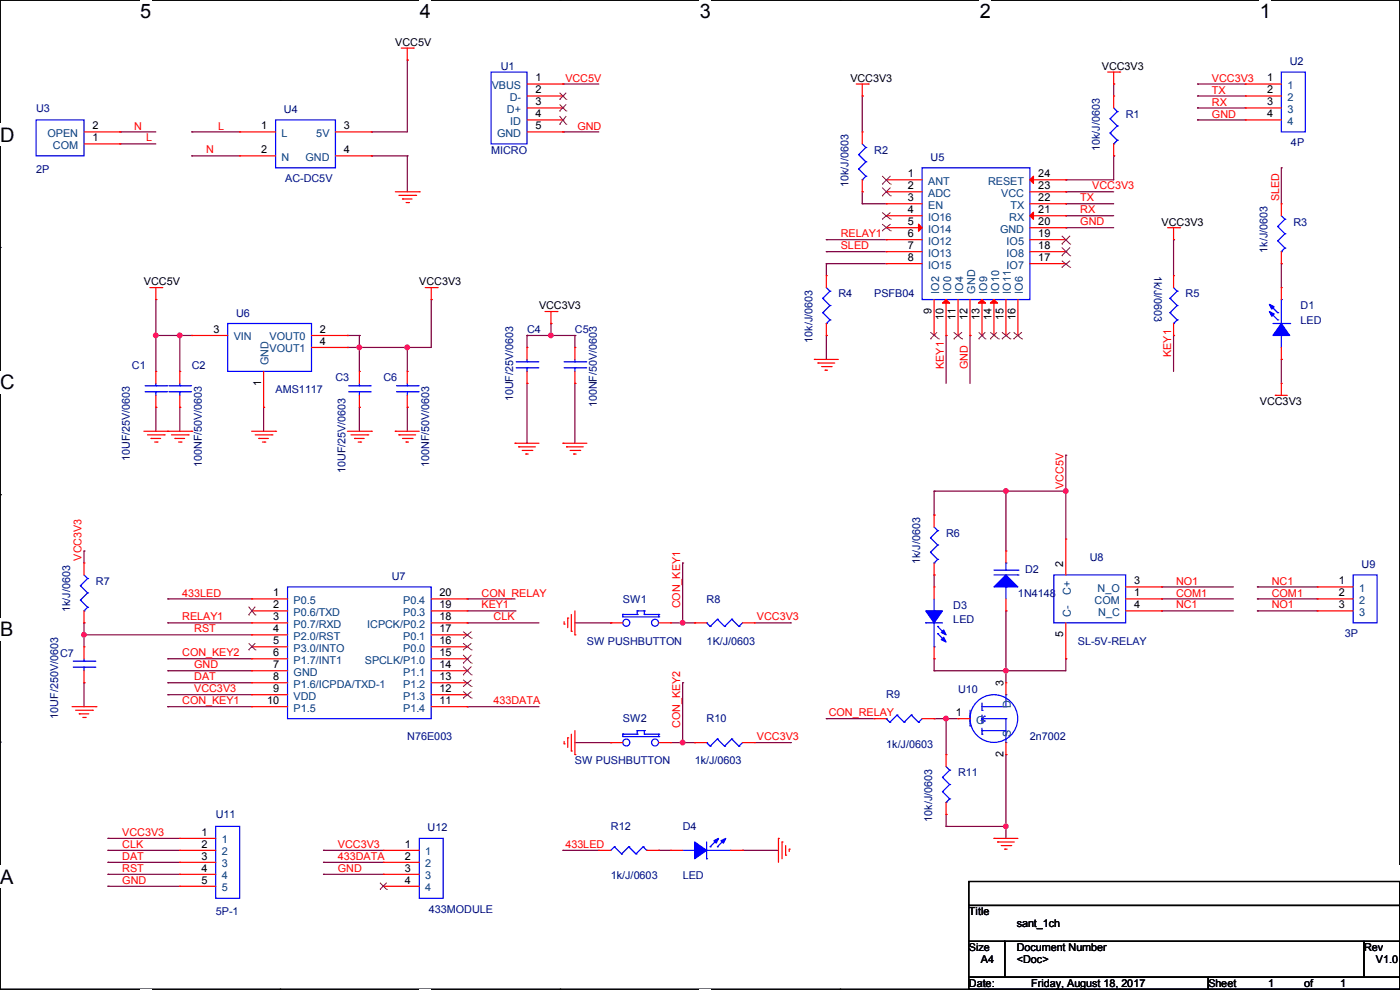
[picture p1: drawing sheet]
<svg xmlns="http://www.w3.org/2000/svg" width="297mm" height="210mm" viewBox="0 0 297 210" stroke-linecap="round" stroke-linejoin="round" font-family="sans-serif">
<path d="M0 0h297v209.8h-297z" fill="none" stroke="#000" stroke-width=".25"/>
<g fill="#fff">
<path d="M29.7 0h2.4v4.8h-2.4z"/>
<path d="M29.7 209.8h2.4v.2h-2.4z"/>
</g>
<path d="M59.4 0h.1M59.4 209.8h.1" fill="none" stroke="#000" stroke-width=".25"/>
<g fill="#fff">
<path d="M89.1 0h2.3v4.8h-2.3z"/>
<path d="M89.1 209.8h2.3v.2h-2.3z"/>
</g>
<path d="M118.8 0h.1M118.8 209.8h.1" fill="none" stroke="#000" stroke-width=".25"/>
<g fill="#fff">
<path d="M148.5 0h2.3v4.8h-2.3z"/>
<path d="M148.5 209.8h2.3v.2h-2.3z"/>
</g>
<path d="M178.2 0h.1M178.2 209.8h.1" fill="none" stroke="#000" stroke-width=".25"/>
<g fill="#fff">
<path d="M207.9 0h2.3v4.8h-2.3z"/>
<path d="M207.9 209.8h2.3v.2h-2.3z"/>
</g>
<path d="M237.6 0h.1M237.6 209.8h.1" fill="none" stroke="#000" stroke-width=".25"/>
<g fill="#fff">
<path d="M267.3 0h2.3v4.8h-2.3z"/>
<path d="M267.3 209.8h2.3v.2h-2.3z"/>
<path d="M0 26.2h3.1v4.8h-3.1z"/>
<path d="M0 78.7h3.1v4.7h-3.1z"/>
</g>
<path d="M0 52.5h.1M297 52.5h.1" fill="none" stroke="#000" stroke-width=".25"/>
<path d="M0 131.1h2.9v4.8h-2.9z" fill="#fff"/>
<path d="M0 104.9h.1M297 104.9h.1" fill="none" stroke="#000" stroke-width=".25"/>
<g fill="#fff">
<path d="M0 183.6h2.9v4.7h-2.9z"/>
<path d="M296.9 183.6h.1v4.7h-.1z"/>
</g>
<path d="M0 157.4h.1M297 157.4h.1M205.5 187h91.5v5.1h-91.5zM205.5 192.1h91.5v7.6h-91.5zM205.5 199.7h7.6v7.6h-7.6zM213.1 199.7h76.2v7.6h-76.2zM289.3 199.7h7.7v7.6h-7.7zM205.5 207.3h50.8v2.5h-50.8zM256.3 207.3h40.7v2.5h-40.7z" fill="none" stroke="#000" stroke-width=".25"/>
<g fill="none" stroke="#800040" stroke-width=".25">
<path d="M86.4 12.7h.1M86.4 12.7v15.3h-7.6M119.4 17.8h.1M119.4 17.8h7.6M236.3 17.8h.1M236.3 17.8v2.6M254 17.8h.1M254 17.8h10.2M25.4 30.5h.1M25.4 28h.1M25.4 30.5h7.7M25.4 28h7.7"/>
<path d="M40.7 33.1h.1M40.7 28h.1M40.7 28h10.1M40.7 33.1h10.1M78.8 33.1h.1M78.8 28h.1M78.8 33.1h7.6M86.4 33.1h.1M86.4 33.1v7.6M119.4 28h.1M119.4 28h7.6M182.9 20.4h.1"/>
<path d="M182.9 20.4v7.6M226.1 38.1h.1M236.3 33.1h.1M236.3 33.1v5h-10.2M254 20.4h.1M254 25.4h.1M254 22.9h.1M254 20.4h10.2M254 25.4h10.2M254 22.9h10.2M271.8 35.6h.1M271.8 35.6v7.6"/>
<path d="M175.3 50.8h.1M175.3 53.4h.1M175.3 55.9h.1M175.3 50.8h12.7M175.3 53.4h12.7M175.3 55.9h12.7M175.3 55.9v2.6M182.9 40.7h.1M182.9 43.2h.1M182.9 43.2h5.1M182.9 40.7v2.5M226.1 45.8h.1"/>
<path d="M226.1 48.3h.1M226.1 40.7h.1M226.1 43.2h.1M226.1 45.8h10.2M226.1 48.3h10.2M226.1 40.7h10.2M226.1 43.2h10.2M249 50.8h.1M249 50.8v7.7M271.8 55.9h.1M271.8 55.9v5.1M33.1 63.5h.1"/>
<path d="M33.1 71.2h.1M33.1 71.2h7.6M33.1 63.5v15.3M38.1 71.2h.1M38.1 71.2v7.6M73.7 73.7h.1M73.7 71.2h.1M73.7 71.2h2.5M76.2 73.7h.1M76.2 71.2h.1M76.2 71.2v7.6M86.4 73.7h.1"/>
<path d="M86.4 73.7v5.1M91.5 63.5h.1M91.5 63.5v10.2h-17.8M111.8 71.2h.1M111.8 71.2h10.2M111.8 71.2v2.5M116.9 68.6h.1M116.9 71.2h.1M116.9 68.6v2.6M122 71.2h.1M122 71.2v2.5M175.3 71.2h.1"/>
<path d="M175.3 71.2v5M200.7 71.2h.1M200.7 71.2v10.1M205.8 71.2h.1M205.8 71.2v10.1M249 71.2h.1M249 71.2v7.6M271.8 76.2h.1M271.8 76.2v5.1M33.1 86.4h.1M33.1 86.4v5.1M38.1 86.4h.1"/>
<path d="M38.1 86.4v5.1M55.9 86.4h.1M55.9 86.4v5.1M76.2 86.4h.1M76.2 86.4v5.1M86.4 86.4h.1M86.4 86.4v5.1M111.8 81.3h.1M111.8 81.3v12.7M122 81.3h.1M122 81.3v12.7M226.1 96.6h.1"/>
<path d="M226.1 96.6v17.7M17.8 116.9h.1M17.8 116.9v2.5M144.8 119.4h.1M144.8 119.4v12.7M198.2 104.2h.1M198.2 109.3h.1M198.2 104.2h27.9M198.2 104.2v5.1M213.4 104.2h.1M213.4 104.2v12.7M226.1 104.2h.1"/>
<path d="M17.8 132.1h.1M17.8 134.7h.1M17.8 132.1v5.1M17.8 134.7h35.6M35.6 139.7h.1M35.6 127h.1M35.6 132.1h.1M35.6 127h17.8M35.6 139.7h17.8M35.6 132.1h17.8M99.1 127h.1M99.1 132.1h.1"/>
<path d="M99.1 127h10.2M99.1 132.1h15.2M99.1 129.6h10.2M109.3 129.6h.1M122 132.1h7.6M129.6 132.1h.1M142.3 132.1h5.1M144.8 132.1h.1M147.4 132.1h.1M160.1 132.1h7.6M167.7 132.1h.1M198.2 139.7h.1"/>
<path d="M198.2 122h.1M198.2 122v2.5M198.2 139.7v2.6M213.4 129.6h.1M213.4 129.6v15.2M226.1 139.7h.1M226.1 139.7v2.6h-27.9M246.4 127h.1M246.4 124.5h.1M246.4 129.6h.1M246.4 127h15.3M246.4 124.5h15.3"/>
<path d="M246.4 129.6h15.3M266.7 127h.1M266.7 124.5h.1M266.7 129.6h.1M266.7 127h12.7M266.7 124.5h12.7M266.7 129.6h12.7M17.8 144.8h.1M17.8 144.8v5.1M35.6 147.4h.1M35.6 144.8h.1M35.6 142.3h.1"/>
<path d="M35.6 149.9h.1M35.6 147.4h17.8M35.6 144.8h17.8M35.6 142.3h17.8M35.6 149.9h17.8M99.1 149.9h.1M99.1 149.9h15.2M122 157.5h7.6M129.6 157.5h.1M142.3 157.5h5.1M144.8 157.5h.1M144.8 144.8h.1"/>
<path d="M144.8 144.8v12.7M147.4 157.5h.1M160.1 157.5h7.6M167.7 157.5h.1M175.3 152.4h.1M175.3 152.4h10.2M198.2 152.4h.1M198.2 142.3h.1M198.2 152.4h5M200.7 152.4h.1M200.7 152.4v7.7M213.4 142.3h.1"/>
<path d="M22.9 177.8h.1M22.9 177.8h15.2M200.7 172.8h.1M200.7 175.3h.1M200.7 172.8v2.5M200.7 175.3h12.7M213.4 175.3h.1M213.4 160.1h.1M213.4 160.1v17.7M22.9 185.5h.1M22.9 182.9h.1M22.9 180.4h.1"/>
<path d="M22.9 188h.1M22.9 182.9h15.2M22.9 180.4h15.2M22.9 185.5h15.2M22.9 188h15.2M68.6 182.9h.1M68.6 180.4h.1M68.6 185.5h.1M68.6 182.9h12.7M68.6 180.4h12.7M68.6 185.5h12.7M119.4 180.4h.1"/>
<path d="M119.4 180.4h7.6M139.7 180.4h.1M139.7 180.4h2.6M157.5 180.4h.1M157.5 180.4h7.6"/>
</g>
<g fill="#f0f" stroke="#f0f" stroke-width=".25">
<circle cx="17.8" cy="134.6" r=".49"/>
<circle cx="144.8" cy="132.1" r=".49"/>
<circle cx="144.8" cy="157.5" r=".49"/>
<circle cx="226.1" cy="104.2" r=".49"/>
<circle cx="213.4" cy="142.3" r=".49"/>
<circle cx="213.4" cy="175.3" r=".49"/>
<circle cx="200.7" cy="152.4" r=".49"/>
<circle cx="213.4" cy="104.2" r=".49"/>
<circle cx="38.1" cy="71.1" r=".49"/>
<circle cx="33" cy="71.1" r=".49"/>
<circle cx="86.4" cy="73.7" r=".49"/>
<circle cx="116.9" cy="71.1" r=".49"/>
<circle cx="76.2" cy="73.7" r=".49"/>
</g>
<g fill="none" stroke="#f00" stroke-width=".25">
<path d="M85.1 10.2h2.6M86.4 12.7h.1M86.4 10.2v2.5M87.7 10.2h.1M111.8 17.8h7.6M119.4 17.8h.1M181.7 17.8h2.5M182.9 17.8v2.6M184.2 17.8h.1M235 15.3h2.5M236.3 17.8h.1M236.3 15.3v2.5"/>
<path d="M237.5 15.3h.1M264.2 17.8h.1M264.2 17.8h7.6M17.8 28h7.6M17.8 30.5h7.6M25.4 30.5h.1M25.4 28h.1M50.8 28h.1M50.8 33.1h.1M50.8 28h7.7M50.8 33.1h7.7M71.2 28h7.6"/>
<path d="M71.2 33.1h7.6M78.8 28h.1M78.8 33.1h.1M111.8 28h7.6M111.8 20.4h7.6M111.8 22.9h7.6M111.8 25.4h7.6M119.4 20.4h.1M119.4 22.9h.1M119.4 25.4h.1M119.4 28h.1M182.9 20.4h.1"/>
<path d="M182.9 28h.1M182.9 28v2.5M182.9 38.1v2.6M188 38.1h.1M188 38.1h7.6M218.5 38.1h7.6M226.1 38.1h.1M236.3 20.4h.1M236.3 33.1h.1M236.3 20.4v2.5M236.3 30.5v2.6M264.2 20.4h.1"/>
<path d="M264.2 22.9h.1M264.2 25.4h.1M264.2 20.4h7.6M264.2 22.9h7.6M264.2 25.4h7.6M83.9 40.7h5M84.6 41.4h3.6M85.4 42.2h.1M85.4 42.2h2M86.1 43h.6M86.7 43h.1M88.2 41.4h.1"/>
<path d="M88.9 40.7h.1M175.3 58.5h.1M175.3 58.5v2.5M182.9 40.7h.1M188 40.7h.1M188 43.2h.1M188 45.8h.1M188 48.3h.1M188 50.8h.1M188 53.4h.1M188 55.9h.1M188 48.3h7.6"/>
<path d="M188 40.7h7.6M188 43.2h7.6M188 45.8h7.6M188 50.8h7.6M188 53.4h7.6M188 55.9h7.6M218.5 48.3h7.6M218.5 40.7h7.6M218.5 43.2h7.6M218.5 45.8h7.6M218.5 50.8h7.6M218.5 53.4h7.6"/>
<path d="M218.5 55.9h7.6M226.1 40.7h.1M226.1 43.2h.1M226.1 45.8h.1M226.1 48.3h.1M226.1 50.8h.1M226.1 53.4h.1M226.1 55.9h.1M247.7 48.3h2.5M249 50.8h.1M249 58.5h.1M249 48.3v2.5"/>
<path d="M249 58.5v2.5M250.2 48.3h.1M271.8 43.2h.1M271.8 55.9h.1M271.8 43.2v2.6M271.8 53.4v2.5M31.8 61h2.5M33.1 63.5h.1M33.1 78.8h.1M33.1 61v2.5M33.1 78.8v2.5M34.3 61h.1"/>
<path d="M38.1 78.8h.1M38.1 78.8v2.5M40.7 71.2h.1M40.7 71.2h7.6M55.9 78.8v7.6M66.1 71.2h7.6M66.1 73.7h7.6M73.7 71.2h.1M73.7 73.7h.1M76.2 78.8h.1M76.2 78.8v2.5M86.4 78.8h.1"/>
<path d="M86.4 78.8v2.5M90.2 61h2.6M91.5 63.5h.1M91.5 61v2.5M92.8 61h.1M111.8 73.7h.1M111.8 73.7v2.5M111.8 78.8v2.5M115.6 66.1h2.6M116.9 68.6h.1M116.9 66.1v2.5M118.2 66.1h.1"/>
<path d="M122 73.7h.1M122 73.7v2.5M122 78.8v2.5M172.8 76.2h.1M172.8 76.2h5M173.5 77h.1M173.5 77h3.6M174.3 77.8h2M175 78.5h.1M175 78.5h.6M175.3 71.2h.1M175.3 68.6v2.6"/>
<path d="M176.3 77.8h.1M198.2 71.2h.1M198.2 63.5v7.7M200.7 71.2h.1M200.7 63.5v7.7M203.2 71.2h.1M203.2 63.5v7.7M205.8 71.2h.1M205.8 63.5v7.7M208.3 71.2h.1M208.3 63.5v7.7M210.9 71.2h.1"/>
<path d="M210.9 63.5v7.7M213.4 71.2h.1M213.4 63.5v7.7M215.9 71.2h.1M215.9 63.5v7.7M249 71.2h.1M249 68.6v2.6M271.8 76.2h.1M271.8 61h.1M271.8 61v2.5M271.8 73.7v2.5M30.5 91.5h10.2"/>
<path d="M31.3 92.2h3.5M32 93h.1M32 93h2.1M32.8 93.8h.5M33.1 86.4h.1M33.1 83.9v2.5M33.3 93.8h.1M34.8 92.2h.1M35.6 91.5h.1M36.4 92.2h3.5M37.1 93h.1M37.1 93h2.1"/>
<path d="M37.9 93.8h.5M38.1 86.4h.1M38.1 83.9v2.5M38.4 93.8h.1M39.9 92.2h.1M40.7 91.5h.1M53.4 91.5h5.1M54.1 92.2h3.6M54.9 93h.1M54.9 93h2M55.7 93.8h.5M55.9 86.4h.1"/>
<path d="M56.2 93.8h.1M57.7 92.2h.1M58.5 91.5h.1M73.7 91.5h5.1M74.5 92.2h3.5M75.2 93h.1M75.2 93h2.1M76 93.8h.5M76.2 86.4h.1M76.2 83.9v2.5M76.5 93.8h.1M78 92.2h.1"/>
<path d="M78.8 91.5h.1M83.9 91.5h.1M83.9 91.5h5M84.6 92.2h.1M84.6 92.2h3.6M85.4 93h2M86.1 93.8h.1M86.1 93.8h.6M86.4 86.4h.1M86.4 83.9v2.5M87.4 93h.1M109.3 94h.1"/>
<path d="M109.3 94h5M110 94.8h.1M110 94.8h3.6M110.8 95.5h2M111.5 96.3h.1M111.5 96.3h.6M111.8 81.3h.1M112.8 95.5h.1M119.4 94h.1M119.4 94h5.1M120.2 94.8h.1M120.2 94.8h3.5"/>
<path d="M120.9 95.5h2.1M121.7 96.3h.1M121.7 96.3h.5M122 81.3h.1M123 95.5h.1M270.6 83.9h.1M270.6 83.9h2.5M271.8 81.3h.1M271.8 81.3v2.6M17.8 119.4h.1M17.8 119.4v2.6M198.2 109.3h.1"/>
<path d="M198.2 109.3v2.5M198.2 119.4v2.6M213.4 116.9h.1M213.4 116.9v2.5M226.1 114.3h.1M226.1 114.3v7.7M17.8 132.1h.1M17.8 137.2h.1M17.8 129.6v2.5M17.8 137.2v2.5M53.4 127h.1M53.4 129.6h.1"/>
<path d="M53.4 132.1h.1M53.4 134.7h.1M53.4 137.2h.1M53.4 139.7h.1M53.4 132.1h7.6M53.4 127h7.6M53.4 129.6h7.6M53.4 134.7h7.6M53.4 137.2h7.6M53.4 139.7h7.6M91.5 132.1h7.6M91.5 127h7.6"/>
<path d="M91.5 129.6h7.6M91.5 134.7h7.6M91.5 137.2h7.6M91.5 139.7h7.6M99.1 127h.1M99.1 129.6h.1M99.1 132.1h.1M99.1 134.7h.1M99.1 137.2h.1M99.1 139.7h.1M119.7 132.4h.1M119.7 131.9v.5"/>
<path d="M120.4 131.1h.1M120.4 131.1v2M121.2 133.9h.1M121.2 130.3v3.6M122 134.7h.1M122 129.6v5.1M129.6 132.1h.1M129.6 132.1h2.5M139.7 132.1h2.6M142.3 132.1h.1M147.4 132.1h.1M147.4 132.1h2.5"/>
<path d="M157.5 132.1h2.6M160.1 132.1h.1M198.2 124.5h.1M198.2 139.7h.1M198.2 122h.1M198.2 124.5v2.5M198.2 137.2v2.5M213.4 129.6h.1M213.4 127v2.6M226.1 139.7h.1M226.1 132.1v7.6M238.8 124.5h7.6"/>
<path d="M238.8 127h7.6M238.8 129.6h7.6M246.4 124.5h.1M246.4 127h.1M246.4 129.6h.1M279.4 124.5h.1M279.4 127h.1M279.4 129.6h.1M279.4 124.5h7.7M279.4 127h7.7M279.4 129.6h7.7M15.3 149.9h5.1"/>
<path d="M16 150.7h3.6M16.8 151.4h.1M16.8 151.4h2M17.6 152.2h.5M17.8 144.8h.1M17.8 142.3v2.5M18.1 152.2h.1M19.6 150.7h.1M20.4 149.9h.1M53.4 142.3h.1M53.4 144.8h.1M53.4 147.4h.1"/>
<path d="M53.4 149.9h.1M53.4 149.9h7.6M53.4 142.3h7.6M53.4 144.8h7.6M53.4 147.4h7.6M91.5 149.9h7.6M91.5 142.3h7.6M91.5 144.8h7.6M91.5 147.4h7.6M99.1 142.3h.1M99.1 144.8h.1M99.1 147.4h.1"/>
<path d="M99.1 149.9h.1M119.7 157.8h.1M119.7 157.3v.5M120.4 156.5h.1M120.4 156.5v2M121.2 159.3h.1M121.2 155.7v3.6M122 155v5.1M129.6 157.5h.1M129.6 157.5h2.5M139.7 157.5h2.6M142.3 157.5h.1"/>
<path d="M147.4 157.5h.1M147.4 157.5h2.5M157.5 157.5h2.6M160.1 157.5h.1M185.5 152.4h.1M185.5 152.4h2.5M195.6 152.4h2.6M198.2 152.4h.1M203.2 152.4h.1M203.2 152.4h2.6M213.4 144.8h.1M213.4 144.8v2.6"/>
<path d="M213.4 157.5v2.6M38.1 177.8h.1M38.1 177.8h7.7M122 160.1h.1M165.1 177.8h.1M165.1 177.8v5.1M165.9 178.6h.1M165.9 178.6v3.6M166.7 179.4v2M200.7 160.1h.1M200.7 172.8h.1M200.7 160.1v2.5"/>
<path d="M200.7 170.2v2.6M210.9 177.8h.1M210.9 177.8h5M211.6 178.6h.1M211.6 178.6h3.6M212.4 179.4h2M213.4 160.1h.1M214.4 179.4h.1M38.1 180.4h.1M38.1 182.9h.1M38.1 185.5h.1M38.1 188h.1"/>
<path d="M38.1 180.4h7.7M38.1 182.9h7.7M38.1 185.5h7.7M38.1 188h7.7M81.3 180.4h.1M81.3 182.9h.1M81.3 185.5h.1M81.3 188h.1M81.3 180.4h7.6M81.3 182.9h7.6M81.3 185.5h7.6M81.3 188h7.6"/>
<path d="M127 180.4h.1M127 180.4h2.6M137.2 180.4h2.5M139.7 180.4h.1M142.3 180.4h.1M142.3 180.4h2.5M155 180.4h2.5M157.5 180.4h.1M166.7 181.4h.1M167.4 180.1h.1M167.4 180.1v.5M213.1 180.1h.1"/>
<path d="M213.1 180.1h.6"/>
</g>
<g fill="none" stroke="#00f" stroke-width=".25">
<path d="M104.2 15.3h7.6v15.2h-7.6zM271.8 15.3h5.1v12.7h-5.1zM7.7 25.4h10.1v7.7h-10.1zM58.5 25.4h12.7v10.2h-12.7zM182.2 32.8h.1M182.2 35.9h.1M182.2 32.8l1.5 1.5M182.2 35.9l1.5 1.5M182.9 38.1h.1M182.9 30.5l.8 .8M183.7 31.3h.1M183.7 34.3h.1"/>
<path d="M183.7 37.4h.1M183.7 31.3l-1.5 1.5M183.7 34.3l-1.5 1.6M183.7 37.4l-.8 .7M195.6 35.6h22.9v27.9h-22.9zM235.5 25.2h.1M235.5 28.2h.1M235.5 25.2l1.5 1.5M235.5 28.2l1.5 1.6M236.3 30.5h.1M236.3 22.9l.7 .8M237 23.7h.1"/>
<path d="M237 26.7h.1M237 29.8h.1M237 23.7l-1.5 1.5M237 26.7l-1.5 1.5M237 29.8l-.7 .7M271.1 48h.1M271.1 51.1h.1M271.1 48l1.5 1.6M271.1 51.1l1.5 1.5M271.8 53.4h.1M271.8 45.8l.8 .7M272.6 46.5h.1"/>
<path d="M272.6 49.6h.1M272.6 52.6h.1M272.6 46.5l-1.5 1.5M272.6 49.6l-1.5 1.5M272.6 52.6l-.8 .8M48.3 68.6h17.8v10.2h-17.8zM109.5 78h4.6M109.5 76.8h4.6M111.8 76.8h.1M111.8 78h.1M111.8 76.2v.6M111.8 78v.8"/>
<path d="M114.1 78h.1M114.1 76.8h.1M119.7 78h4.5M119.7 76.8h4.5M122 76.8h.1M122 78h.1M122 76.2v.6M122 78v.8M124.2 78h.1M124.2 76.8h.1M174.5 63.3h.1M174.5 66.3h.1"/>
<path d="M174.5 63.3l1.6 1.5M174.5 66.3l1.6 1.6M175.3 68.6h.1M175.3 61l.8 .8M176.1 61.8h.1M176.1 64.8h.1M176.1 67.9h.1M176.1 61.8l-1.6 1.5M176.1 64.8l-1.6 1.5M176.1 67.9l-.8 .7M248.2 63.3h.1M248.2 66.3h.1"/>
<path d="M248.2 63.3l1.5 1.5M248.2 66.3l1.5 1.6M249 68.6h.1M249 61l.7 .8M249.7 61.8h.1M249.7 64.8h.1M249.7 67.9h.1M249.7 61.8l-1.5 1.5M249.7 64.8l-1.5 1.5M249.7 67.9l-.7 .7M269.5 66.3l1.6 1.6M269.5 64.8l1.6 1.5"/>
<path d="M270 68.6h3.6M271.1 67.9h.1M271.1 66.3h.1M271.8 71.2h.1M271.8 63.5h.1M271.8 63.5v5.1M271.8 71.2v2.5M273.6 68.6h.1M30.8 83.1h4.5M30.8 81.8h4.5M33.1 81.8h.1M33.1 83.1h.1"/>
<path d="M33.1 81.3v.5M33.1 83.1v.8M35.3 83.1h.1M35.3 81.8h.1M35.9 83.1h4.5M35.9 81.8h4.5M38.1 81.8h.1M38.1 83.1h.1M38.1 81.3v.5M38.1 83.1v.8M40.4 83.1h.1M40.4 81.8h.1"/>
<path d="M74 83.1h4.5M74 81.8h4.5M76.2 81.8h.1M76.2 83.1h.1M76.2 81.3v.5M76.2 83.1v.8M78.5 83.1h.1M78.5 81.8h.1M84.1 83.1h4.6M84.1 81.8h4.6M86.4 81.8h.1M86.4 83.1h.1"/>
<path d="M86.4 81.3v.5M86.4 83.1v.8M88.7 83.1h.1M88.7 81.8h.1M197.4 114.1h.1M197.4 117.1h.1M197.4 114.1l1.5 1.5M197.4 117.1l1.5 1.6M198.2 119.4h.1M198.2 111.8l.7 .8M198.9 112.6h.1M198.9 115.6h.1"/>
<path d="M198.9 118.7h.1M198.9 112.6l-1.5 1.5M198.9 115.6l-1.5 1.5M198.9 118.7l-.7 .7M213.4 119.4h.1M213.4 119.4v1.5M17.1 124.2h.1M17.1 127.3h.1M17.1 124.2l1.5 1.6M17.1 127.3l1.5 1.5M17.8 129.6h.1M17.8 122l.8 .7"/>
<path d="M17.8 139.7v.6M18.6 122.7h.1M18.6 125.8h.1M18.6 128.8h.1M18.6 122.7l-1.5 1.5M18.6 125.8l-1.5 1.5M18.6 128.8l-.8 .8M61 124.5h30.5v27.9h-30.5zM132.1 130.3h.1M132.1 130.3v.6h7.6M132.1 130.3h3.1M135.2 129.6h.1"/>
<path d="M135.2 130.3h.1M135.2 129.6h1.5M135.2 129.6v.7M136.7 130.3h.1M136.7 129.6h.1M136.7 130.3h3M136.7 129.6v.7M139.7 130.9h.1M139.7 130.3h.1M139.7 130.3v.6M149.9 132.1h.1M149.9 132.1l.8 .8"/>
<path d="M150.7 132.9h.1M152.2 131.4h.1M152.2 131.4l1.5 1.5M152.2 131.4l-1.5 1.5M153.7 132.9h.1M155.2 131.4h.1M155.2 131.4l1.6 1.5M155.2 131.4l-1.5 1.5M156.8 132.9h.1M157.5 132.1l-.7 .8M196.4 132.1h.1M196.4 132.1h3.5"/>
<path d="M198.2 129.6h.1M198.2 137.2h.1M198.2 127v2.6M198.2 132.1v5.1M198.9 132.9h.1M198.9 134.4h.1M198.9 132.9l1.5 1.5M198.9 134.4l1.5 1.5M210.9 122h5M210.9 120.9h5M213.4 124.5h.1M213.4 124.5v2.5"/>
<path d="M215.9 122h.1M215.9 120.9h.1M223.6 122h15.2v10.1h-15.2zM287.1 122h5v10.1h-5zM15.5 141.5h4.6M15.5 140.3h4.6M17.8 140.3h.1M17.8 141.5h.1M17.8 141.5v.8M20.1 141.5h.1M20.1 140.3h.1M132.1 155.7h.1"/>
<path d="M132.1 155.7v.6h7.6M132.1 155.7h3.1M135.2 155h.1M135.2 155.7h.1M135.2 155v.7M135.2 155h1.5M136.7 155.7h.1M136.7 155h.1M136.7 155v.7M136.7 155.7h3M139.7 156.3h.1M139.7 155.7h.1"/>
<path d="M139.7 155.7v.6M149.9 157.5h.1M149.9 157.5l.8 .8M150.7 158.3h.1M152.2 156.8h.1M152.2 156.8l1.5 1.5M152.2 156.8l-1.5 1.5M153.7 158.3h.1M155.2 156.8h.1M155.2 156.8l1.6 1.5M155.2 156.8l-1.5 1.5M156.8 158.3h.1"/>
<path d="M157.5 157.5l-.7 .8M188 152.4h.1M188 152.4l.8 .8M188.8 153.2h.1M190.3 151.7h.1M190.3 151.7l1.5 1.5M190.3 151.7l-1.5 1.5M191.8 153.2h.1M193.3 151.7h.1M193.3 151.7l1.6 1.5M193.3 151.7l-1.5 1.5M194.9 153.2h.1"/>
<path d="M195.6 152.4l-.7 .8M205.8 154h.1M205.8 150.7v3.3M208.3 150.7h.1M208.3 153.2h.1M208.3 155.7h.1M208.3 155h.1M208.3 152.4h.1M208.3 155h5.1M208.3 149.1v1.6M208.3 151.7v1.5M208.3 154.5v1.2"/>
<path d="M208.3 149.9h5.1M208.3 152.4h5.1M208.3 152.4l.5 .6M208.8 151.9h.1M208.8 153h.1M208.8 151.9l-.5 .5M213.4 149.9h.1M213.4 152.4h.1M213.4 157.5h.1M213.4 147.4h.1M213.4 147.4v2.5M213.4 152.4v5.1"/>
<path d="M45.8 175.3h5v15.2h-5zM88.9 177.8h5.1v12.7h-5.1zM130.3 179.6h.1M130.3 179.6l-.7 .8M130.3 179.6l1.6 1.5M133.4 179.6h.1M133.4 179.6l-1.5 1.5M133.4 179.6l1.5 1.5M136.4 179.6h.1M136.4 179.6l-1.5 1.5M136.4 179.6l.8 .8M149.9 178.6v3.6"/>
<path d="M150.7 179.6h.1M152.2 179.6h.1M152.2 178.1l-1.5 1.5M153.7 178.1l-1.5 1.5M199.9 164.9h.1M199.9 167.9h.1M199.9 164.9l1.6 1.5M199.9 167.9l1.6 1.6M200.7 170.2h.1M200.7 162.6l.8 .8M201.5 163.4h.1M201.5 166.4h.1"/>
<path d="M201.5 169.5h.1M201.5 163.4l-1.6 1.5M201.5 166.4l-1.6 1.5M201.5 169.5l-.8 .7M131.9 181.1h.1M134.9 181.1h.1M137.2 180.4h.1M144.8 180.4h2.6M147.4 180.4h.1M149.9 182.2h.1M149.9 180.4h5.1M155 180.4h.1"/>
<circle cx="132.9" cy="132.1" r=".74"/>
<circle cx="139" cy="132.1" r=".74"/>
<circle cx="132.9" cy="157.5" r=".74"/>
<circle cx="139" cy="157.5" r=".74"/>
<circle cx="210.8" cy="152.4" r="5.1"/>
</g>
<g fill="none" stroke="#804000" stroke-width=".21">
<path d="M118.7 19.7l1.4 1.4M120.1 19.7l-1.4 1.4M118.7 21.1h.1M118.7 23.6h.1M118.7 26.4h.1M118.7 22.1l1.4 1.5M118.7 24.6l1.4 1.8M120.1 21.1h.1M120.1 23.6h.1M120.1 26.4h.1M120.1 22.1l-1.4 1.5M120.1 24.6l-1.4 1.8"/>
<path d="M187.1 39.1h.1M187.1 37.3l1.8 1.8M187.1 39.8l1.8 1.7M188.9 39.1h.1M188.9 37.3l-1.8 1.8M188.9 39.8l-1.8 1.7M187.1 41.5h.1M187.1 46.5h.1M187.1 49h.1M187.1 45.1l1.8 1.4M187.1 47.5l1.8 1.5M188.9 41.5h.1"/>
<path d="M188.9 46.5h.1M188.9 49h.1M188.9 45.1l-1.8 1.4M188.9 47.5l-1.8 1.5M225.2 51.8h.1M225.2 54.2h.1M225.2 56.7h.1M225.2 50l1.8 1.8M225.2 52.5l1.8 1.7M225.2 55.3l1.8 1.4M227 51.8h.1M227 54.2h.1"/>
<path d="M227 56.7h.1M227 52.5l-1.8 1.7M227 50l-1.8 1.8M227 55.3l-1.8 1.4M197.4 71.9h.1M197.4 70.5l1.7 1.4M198.8 70.5l-1.4 1.4M199.1 71.9h.1M202.3 71.9h.1M202.3 70.5l1.8 1.4M204.1 71.9h.1M204.1 70.5l-1.8 1.4"/>
<path d="M207.6 71.9h.1M207.6 70.5l1.4 1.4M209 71.9h.1M209 70.5l-1.4 1.4M210.1 71.9h.1M210.1 70.5l1.7 1.4M211.5 70.5l-1.4 1.4M211.8 71.9h.1M212.5 71.9h.1M212.5 70.5l1.8 1.4M214.3 71.9h.1M214.3 70.5l-1.8 1.4"/>
<path d="M215 71.9h.1M215 70.5l1.8 1.4M216.8 71.9h.1M216.8 70.5l-1.8 1.4M52.7 130.4h.1M52.7 137.9h.1M52.7 128.7l1.5 1.7M52.7 136.4l1.5 1.5M54.2 130.4h.1M54.2 137.9h.1M54.2 128.7l-1.5 1.7M54.2 136.4l-1.5 1.5"/>
<path d="M98.2 135.4h.1M98.2 137.9h.1M98.2 134l1.8 1.4M98.2 136.4l1.8 1.5M98.2 138.9l1.8 1.8M100 135.4h.1M100 137.9h.1M100 134l-1.8 1.4M100 136.4l-1.8 1.5M100 138.9l-1.8 1.8M98.2 140.7h.1M98.2 143.1h.1"/>
<path d="M98.2 145.6h.1M98.2 148.1h.1M98.2 141.4l1.8 1.7M98.2 144.2l1.8 1.4M98.2 146.7l1.8 1.4M100 140.7h.1M100 143.1h.1M100 145.6h.1M100 148.1h.1M100 141.4l-1.8 1.7M100 144.2l-1.8 1.4M100 146.7l-1.8 1.4"/>
<path d="M80.6 188.7h.1M80.6 187.2l1.4 1.5M82 188.7h.1M82 187.2l-1.4 1.5"/>
</g>
<g fill="#f00" stroke="#f00" stroke-width=".25">
<path d="M194.9 47.5l.7 .8-.7 .8z"/>
<path d="M199.9 64.3l.8-.8 .8 .8z"/>
<path d="M207.6 64.3l.7-.8 .8 .8z"/>
<path d="M210.1 64.3l.8-.8 .7 .8z"/>
<path d="M218.5 38.1l.7-.7v1.5z"/>
<path d="M218.5 45.8l.7-.8v1.5z"/>
</g>
<g fill="#00f" stroke="#00f" stroke-width=".25">
<path d="M213.4 122l2.5 2.5h-5z"/>
<path d="M196.4 129.6h3.5l-1.7 2.5z" fill-rule="evenodd"/>
<path d="M200.2 135.2l.5 1-1-.5z" fill-rule="evenodd"/>
<path d="M200.2 133.6l.5 1.1-1-.5z" fill-rule="evenodd"/>
<path d="M271.8 68.6l1.8 2.6h-3.6z" fill-rule="evenodd"/>
<path d="M269.3 64.6l1 .5-.5 .5z" fill-rule="evenodd"/>
<path d="M269.3 66.1l1 .5-.5 .5z" fill-rule="evenodd"/>
<path d="M147.4 178.6l2.5 1.8-2.5 1.8z" fill-rule="evenodd"/>
<path d="M153 178.4l1-.6-.5 1.1z" fill-rule="evenodd"/>
<path d="M151.4 178.4l1-.6-.5 1.1z" fill-rule="evenodd"/>
</g>
<g font-size="4.2">
<text x="29.7" y="3.9">5</text>
<text x="89.1" y="3.9">4</text>
<text x="148.5" y="3.9">3</text>
<text x="207.9" y="3.9">2</text>
<text x="267.2" y="3.9">1</text>
<text x="0" y="30.1">D</text>
<text x="0" y="82.5">C</text>
<text x="0" y="135">B</text>
<text x="0" y="187.4">A</text>
<text x="297" y="187.4">A</text>
</g>
<g font-size="2.3">
<text x="83.9" y="9.7">VCC5V</text>
<text x="113.6" y="17.3">1</text>
<text x="180.4" y="17.4">VCC3V3</text>
<text x="233.7" y="14.8">VCC3V3</text>
<text x="268.8" y="17.3">1</text>
<text x="113.6" y="19.8">2</text>
<text x="113.6" y="22.4">3</text>
<text x="268.8" y="19.8">2</text>
<text x="268.8" y="22.4">3</text>
<text x="19.6" y="30">1</text>
<text x="19.6" y="27.4">2</text>
<text x="55.4" y="27.4">1</text>
<text x="72.9" y="27.4">3</text>
<text x="113.6" y="24.9">4</text>
<text x="113.6" y="27.4">5</text>
<text x="268.8" y="24.9">4</text>
<text x="55.4" y="32.5">2</text>
<text x="72.9" y="32.5">4</text>
<text x="192.6" y="37.6">1</text>
<text x="192.6" y="40.1">2</text>
<text x="220.3" y="37.6">24</text>
<text x="220.3" y="40.1">23</text>
<text x="192.6" y="42.7">3</text>
<text x="192.6" y="45.2">4</text>
<text x="192.6" y="47.8">5</text>
<text x="220.3" y="42.7">22</text>
<text x="220.3" y="45.2">21</text>
<text x="220.3" y="47.8">20</text>
<text x="246.4" y="47.8">VCC3V3</text>
<text x="192.6" y="50.3">6</text>
<text x="192.6" y="52.8">7</text>
<text x="220.3" y="50.3">19</text>
<text x="220.3" y="52.8">18</text>
<text x="192.6" y="55.4">8</text>
<text x="220.3" y="55.4">17</text>
<text x="30.5" y="60.5">VCC5V</text>
<text x="88.9" y="60.5">VCC3V3</text>
<text x="114.4" y="65.6">VCC3V3</text>
<text x="45.3" y="70.6">3</text>
<text x="67.9" y="70.6">2</text>
<text x="197.6" y="66.6" transform="rotate(-90 197.6 66.6)">9</text>
<text x="200.2" y="67.9" transform="rotate(-90 200.2 67.9)">10</text>
<text x="202.7" y="67.9" transform="rotate(-90 202.7 67.9)">11</text>
<text x="205.2" y="67.9" transform="rotate(-90 205.2 67.9)">12</text>
<text x="207.8" y="67.9" transform="rotate(-90 207.8 67.9)">13</text>
<text x="210.3" y="67.9" transform="rotate(-90 210.3 67.9)">14</text>
<text x="212.9" y="67.9" transform="rotate(-90 212.9 67.9)">15</text>
<text x="215.4" y="67.9" transform="rotate(-90 215.4 67.9)">16</text>
<text x="67.9" y="73.2">4</text>
<text x="55.4" y="81.8" transform="rotate(-90 55.4 81.8)">1</text>
<text x="267.3" y="85.9">VCC3V3</text>
<text x="225.6" y="120.2" transform="rotate(-90 225.6 120.2)">2</text>
<text x="240.6" y="124">3</text>
<text x="284" y="124">1</text>
<text x="58" y="126.5">1</text>
<text x="58" y="129">2</text>
<text x="58" y="131.6">3</text>
<text x="93.3" y="126.5">20</text>
<text x="93.3" y="129">19</text>
<text x="93.3" y="131.6">18</text>
<text x="240.6" y="126.5">1</text>
<text x="240.6" y="129">4</text>
<text x="284" y="126.5">2</text>
<text x="284" y="129">3</text>
<text x="58" y="134.1">4</text>
<text x="58" y="136.7">5</text>
<text x="93.3" y="134.1">17</text>
<text x="93.3" y="136.7">16</text>
<text x="225.6" y="135.2" transform="rotate(-90 225.6 135.2)">5</text>
<text x="58" y="139.2">6</text>
<text x="58" y="141.7">7</text>
<text x="93.3" y="139.2">15</text>
<text x="93.3" y="141.7">14</text>
<text x="56.7" y="149.4">10</text>
<text x="58" y="144.3">8</text>
<text x="58" y="146.8">9</text>
<text x="93.3" y="144.3">13</text>
<text x="93.3" y="146.8">12</text>
<text x="93.3" y="149.4">11</text>
<text x="212.9" y="145.6" transform="rotate(-90 212.9 145.6)">3</text>
<text x="202.7" y="151.9">1</text>
<text x="212.9" y="160.6" transform="rotate(-90 212.9 160.6)">2</text>
<text x="42.7" y="177.3">1</text>
<text x="42.7" y="179.8">2</text>
<text x="85.9" y="179.8">1</text>
<text x="42.7" y="182.4">3</text>
<text x="42.7" y="184.9">4</text>
<text x="85.9" y="182.4">2</text>
<text x="85.9" y="184.9">3</text>
<text x="42.7" y="187.5">5</text>
<text x="85.9" y="187.5">4</text>
<text x="205.5" y="194.1">Title</text>
<text x="215.7" y="196.7">sant_1ch</text>
<text x="205.5" y="201.8">Size</text>
<text x="215.7" y="201.8">Document Number</text>
<text x="289.4" y="201.8">Rev</text>
<text x="205.5" y="209.4">Date:</text>
<text x="208.1" y="204.3">A4</text>
<text x="215.7" y="204.3">&lt;Doc&gt;</text>
<text x="218.7" y="209.4">Friday, August 18, 2017</text>
<text x="256.3" y="209.4">Sheet</text>
<text x="269" y="209.4">1</text>
<text x="276.7" y="209.4">of</text>
<text x="284.3" y="209.4">1</text>
<text x="291.9" y="204.3">V1.0</text>
</g>
<g font-size="2.3" fill="#000080">
<text x="106.2" y="14.8">U1</text>
<text x="273.6" y="13.8">U2</text>
<text x="7.7" y="23.7">U3</text>
<text x="60.2" y="24">U4</text>
<text x="238.8" y="25">R1</text>
<text x="104.2" y="32.6">MICRO</text>
<text x="185.5" y="32.6">R2</text>
<text x="197.4" y="34.1">U5</text>
<text x="233.3" y="32" transform="rotate(-90 233.3 32)">10k/J/0603</text>
<text x="273.9" y="31.1">4P</text>
<text x="7.7" y="36.7">2P</text>
<text x="60.5" y="38.7">AC-DC5V</text>
<text x="180" y="39.7" transform="rotate(-90 180 39.7)">10k/J/0603</text>
<text x="274.4" y="47.8">R3</text>
<text x="268.9" y="53.6" transform="rotate(-90 268.9 53.6)">1k/J/0603</text>
<text x="244.8" y="58.5" transform="rotate(90 244.8 58.5)">1k/J/0603</text>
<text x="177.9" y="63.1">R4</text>
<text x="185.5" y="63.1">PSFB04</text>
<text x="251.5" y="63.1">R5</text>
<text x="275.9" y="65.6">D1</text>
<text x="50.1" y="67.1">U6</text>
<text x="111.8" y="70.7">C4</text>
<text x="122" y="70.7">C5</text>
<text x="275.9" y="68.7">LED</text>
<text x="172.4" y="72.7" transform="rotate(-90 172.4 72.7)">10k/J/0603</text>
<text x="28" y="78.3">C1</text>
<text x="40.7" y="78.3">C2</text>
<text x="58.5" y="83.4">AMS1117</text>
<text x="71.2" y="80.9">C3</text>
<text x="81.3" y="80.9">C6</text>
<text x="108.8" y="85.1" transform="rotate(-90 108.8 85.1)">10UF/25V/0603</text>
<text x="126.6" y="86.4" transform="rotate(-90 126.6 86.4)">100NF/50V/0603</text>
<text x="27.6" y="97.8" transform="rotate(-90 27.6 97.8)">10UF/25V/0603</text>
<text x="42.8" y="99.1" transform="rotate(-90 42.8 99.1)">100NF/50V/0603</text>
<text x="73.3" y="100.4" transform="rotate(-90 73.3 100.4)">10UF/25V/0603</text>
<text x="91.1" y="99.1" transform="rotate(-90 91.1 99.1)">100NF/50V/0603</text>
<text x="200.7" y="113.9">R6</text>
<text x="195.2" y="119.7" transform="rotate(-90 195.2 119.7)">1k/J/0603</text>
<text x="231.2" y="119">U8</text>
<text x="20.4" y="124">R7</text>
<text x="83.1" y="123">U7</text>
<text x="217.5" y="121.5">D2</text>
<text x="288.9" y="120.5">U9</text>
<text x="14.9" y="129.8" transform="rotate(-90 14.9 129.8)">1k/J/0603</text>
<text x="132.1" y="127.8">SW1</text>
<text x="149.9" y="127.8">R8</text>
<text x="202.2" y="129.1">D3</text>
<text x="216" y="126.6">1N4148</text>
<text x="124.5" y="136.7">SW PUSHBUTTON</text>
<text x="149.9" y="136.7">1K/J/0603</text>
<text x="202.2" y="132.2">LED</text>
<text x="228.7" y="136.7">SL-5V-RELAY</text>
<text x="285.3" y="135.2">3P</text>
<text x="12.7" y="139.3">C7</text>
<text x="188" y="148.2">R9</text>
<text x="203.3" y="146.9">U10</text>
<text x="12.3" y="152.4" transform="rotate(-90 12.3 152.4)">10UF/250V/0603</text>
<text x="132.1" y="153.2">SW2</text>
<text x="149.9" y="153.2">R10</text>
<text x="86.4" y="157.1">N76E003</text>
<text x="188" y="158.6">1k/J/0603</text>
<text x="218.5" y="157.1">2n7002</text>
<text x="122" y="162.1">SW PUSHBUTTON</text>
<text x="147.4" y="162.1">1k/J/0603</text>
<text x="203.3" y="164.7">R11</text>
<text x="45.8" y="173.6">U11</text>
<text x="90.7" y="176.4">U12</text>
<text x="129.6" y="176.1">R12</text>
<text x="144.8" y="176.1">D4</text>
<text x="197.8" y="174.3" transform="rotate(-90 197.8 174.3)">10k/J/0603</text>
<text x="129.6" y="186.5">1k/J/0603</text>
<text x="144.8" y="186.5">LED</text>
<text x="45.8" y="194.1">5P-1</text>
<text x="91" y="193.6">433MODULE</text>
</g>
<g font-size="2.3" fill="#f00">
<text x="119.9" y="17.3">VCC5V</text>
<text x="257.1" y="17.3">VCC3V3</text>
<text x="257.1" y="19.9">TX</text>
<text x="257.1" y="22.4">RX</text>
<text x="28.5" y="27.5">N</text>
<text x="46.3" y="27.5">L</text>
<text x="122.5" y="27.5">GND</text>
<text x="257.1" y="24.9">GND</text>
<text x="31" y="30">L</text>
<text x="43.7" y="32.6">N</text>
<text x="231.7" y="40.2">VCC3V3</text>
<text x="229.2" y="45.3">RX</text>
<text x="229.2" y="47.8">GND</text>
<text x="229.2" y="42.7">TX</text>
<text x="271.3" y="42.7" transform="rotate(-90 271.3 42.7)">SLED</text>
<text x="178.4" y="50.3">RELAY1</text>
<text x="178.4" y="52.9">SLED</text>
<text x="248.5" y="75.7" transform="rotate(-90 248.5 75.7)">KEY1</text>
<text x="200.2" y="78.3" transform="rotate(-90 200.2 78.3)">KEY1</text>
<text x="205.3" y="78.3" transform="rotate(-90 205.3 78.3)">GND</text>
<text x="225.6" y="103.7" transform="rotate(-90 225.6 103.7)">VCC5V</text>
<text x="17.3" y="118.9" transform="rotate(-90 17.3 118.9)">VCC3V3</text>
<text x="249.5" y="124">NO1</text>
<text x="269.8" y="124">NC1</text>
<text x="38.7" y="126.5">433LED</text>
<text x="38.7" y="131.6">RELAY1</text>
<text x="102.2" y="126.5">CON_RELAY</text>
<text x="102.2" y="129.1">KEY1</text>
<text x="104.7" y="131.6">CLK</text>
<text x="144.3" y="129.1" transform="rotate(-90 144.3 129.1)">CON_KEY1</text>
<text x="160.6" y="131.6">VCC3V3</text>
<text x="249.5" y="126.5">COM1</text>
<text x="249.5" y="129.1">NC1</text>
<text x="269.8" y="126.5">COM1</text>
<text x="269.8" y="129.1">NO1</text>
<text x="41.2" y="134.2">RST</text>
<text x="38.7" y="139.2">CON_KEY2</text>
<text x="41.2" y="141.8">GND</text>
<text x="38.7" y="149.4">CON_KEY1</text>
<text x="41.2" y="146.9">VCC3V3</text>
<text x="41.2" y="144.3">DAT</text>
<text x="104.7" y="149.4">433DATA</text>
<text x="144.3" y="154.5" transform="rotate(-90 144.3 154.5)">CON_KEY2</text>
<text x="175.8" y="151.9">CON_RELAY</text>
<text x="160.6" y="157">VCC3V3</text>
<text x="26" y="177.3">VCC3V3</text>
<text x="26" y="179.9">CLK</text>
<text x="71.7" y="179.9">VCC3V3</text>
<text x="119.9" y="179.9">433LED</text>
<text x="26" y="185">RST</text>
<text x="26" y="182.4">DAT</text>
<text x="71.7" y="182.4">433DATA</text>
<text x="71.7" y="185">GND</text>
<text x="26" y="187.5">GND</text>
</g>
<g font-size="2.3" fill="#004080">
<text x="104.3" y="18.9">VBUS</text>
<text x="107.5" y="24">D+</text>
<text x="108.1" y="21.4">D-</text>
<text x="273.1" y="18.9">1</text>
<text x="273.1" y="21.4">2</text>
<text x="273.1" y="24">3</text>
<text x="10.1" y="29">OPEN</text>
<text x="59.7" y="29">L</text>
<text x="67.1" y="29">5V</text>
<text x="105.5" y="29">GND</text>
<text x="108.3" y="26.5">ID</text>
<text x="273.1" y="26.5">4</text>
<text x="11.2" y="31.6">COM</text>
<text x="59.7" y="34.1">N</text>
<text x="64.8" y="34.1">GND</text>
<text x="196.9" y="39.2">ANT</text>
<text x="196.9" y="41.7">ADC</text>
<text x="209.6" y="39.2">RESET</text>
<text x="212.4" y="41.7">VCC</text>
<text x="196.9" y="44.3">EN</text>
<text x="196.9" y="46.8">IO16</text>
<text x="214.1" y="46.8">RX</text>
<text x="214.3" y="44.3">TX</text>
<text x="196.9" y="49.4">IO14</text>
<text x="196.9" y="51.9">IO12</text>
<text x="212.1" y="49.4">GND</text>
<text x="213.5" y="51.9">IO5</text>
<text x="196.9" y="54.4">IO13</text>
<text x="196.9" y="57">IO15</text>
<text x="213.5" y="54.4">IO8</text>
<text x="213.5" y="57">IO7</text>
<text x="199.2" y="62.3" transform="rotate(-90 199.2 62.3)">IO2</text>
<text x="201.8" y="62.3" transform="rotate(-90 201.8 62.3)">IO0</text>
<text x="204.3" y="62.3" transform="rotate(-90 204.3 62.3)">IO4</text>
<text x="206.9" y="62.3" transform="rotate(-90 206.9 62.3)">GND</text>
<text x="209.4" y="62.3" transform="rotate(-90 209.4 62.3)">IO9</text>
<text x="211.9" y="62.3" transform="rotate(-90 211.9 62.3)">IO10</text>
<text x="214.5" y="62.3" transform="rotate(-90 214.5 62.3)">IO11</text>
<text x="217" y="62.3" transform="rotate(-90 217 62.3)">IO6</text>
<text x="49.6" y="72.2">VIN</text>
<text x="57" y="77.5" transform="rotate(-90 57 77.5)">GND</text>
<text x="57.2" y="72.2">VOUT0</text>
<text x="57.2" y="74.8">VOUT1</text>
<text x="232.8" y="125.6">N_O</text>
<text x="288.3" y="125.6">1</text>
<text x="62.3" y="128.1">P0.5</text>
<text x="62.3" y="130.6">P0.6/TXD</text>
<text x="85.5" y="128.1">P0.4</text>
<text x="85.5" y="130.6">P0.3</text>
<text x="227.2" y="130.9" transform="rotate(-90 227.2 130.9)">C-</text>
<text x="227.2" y="126.2" transform="rotate(-90 227.2 126.2)">C+</text>
<text x="232.2" y="128.1">COM</text>
<text x="233" y="130.6">N_C</text>
<text x="288.3" y="128.1">2</text>
<text x="288.3" y="130.6">3</text>
<text x="62.3" y="133.2">P0.7/RXD</text>
<text x="62.3" y="135.7">P2.0/RST</text>
<text x="77.9" y="133.2">ICPCK/P0.2</text>
<text x="85.5" y="135.7">P0.1</text>
<text x="62.3" y="138.3">P3.0/INTO</text>
<text x="62.3" y="140.8">P1.7/INT1</text>
<text x="62.3" y="143.3">GND</text>
<text x="77.4" y="140.8">SPCLK/P1.0</text>
<text x="85.5" y="138.3">P0.0</text>
<text x="85.5" y="143.3">P1.1</text>
<text x="62.3" y="145.9">P1.6/ICPDA/TXD-1</text>
<text x="62.3" y="148.4">VDD</text>
<text x="85.5" y="145.9">P1.2</text>
<text x="85.5" y="148.4">P1.3</text>
<text x="62.3" y="151">P1.5</text>
<text x="85.5" y="151">P1.4</text>
<text x="207.1" y="153.5">G</text>
<text x="214.5" y="150.3" transform="rotate(-90 214.5 150.3)">D</text>
<text x="214.5" y="156.3" transform="rotate(-90 214.5 156.3)">S</text>
<text x="47" y="178.9">1</text>
<text x="47" y="181.4">2</text>
<text x="47" y="184">3</text>
<text x="90.2" y="181.4">1</text>
<text x="90.2" y="184">2</text>
<text x="47" y="186.5">4</text>
<text x="47" y="189.1">5</text>
<text x="90.2" y="186.5">3</text>
<text x="90.2" y="189.1">4</text>
</g>
</svg>
